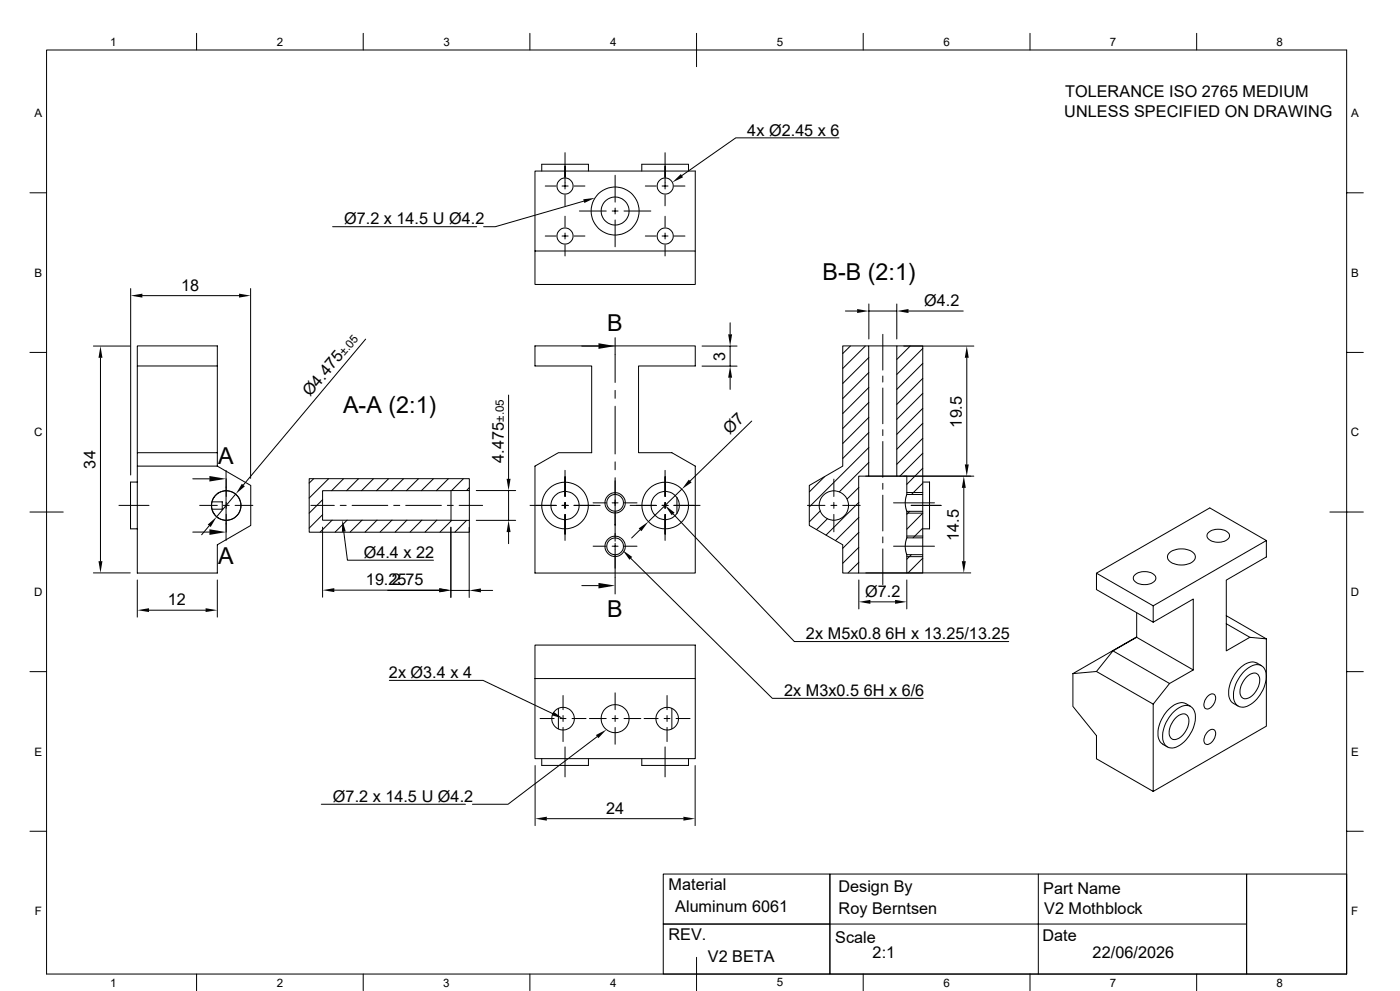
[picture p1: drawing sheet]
<svg xmlns="http://www.w3.org/2000/svg" width="420mm" height="297mm" viewBox="0 0 420 297" stroke-linecap="round" stroke-linejoin="round" font-family="sans-serif">
<g fill="none" stroke="#000" stroke-width=".3">
<path d="M14 15h390v276.9h-390zM59 10v5M109 10v5M159 10v5M209 10v10M259 10v5M309 10v5M359 10v5M9 57.8h5M162.5 51.3v-2.1h14v2.1M163.6 55.8h3.2M168.6 55.8h1.8"/>
<path d="M169.5 45.8v8.9M169.5 54.9v1.7M169.5 58.4v3.3M172.2 55.8h3.3M184.5 52.5v8.1M192.5 51.3v-2.1h14v2.1M193.6 55.8h3.2M198.6 55.8h1.8M199.5 45.8v8.9M199.5 54.9v1.7M199.5 58.4v3.3M202.2 55.8h3.3"/>
<path d="M251.7 41.3h-31l-16.1 11.3M404 57.8h5M99.8 67.9h43.2M163.6 70.7h3.2M168.6 70.7h1.8M169.5 64.8v3.3M169.5 69.8v1.8M169.5 73.4v3.3M172.2 70.7h3.3M173.8 63.2h8.1M175.1 60.3l-26.5 7.6h-3.5M183.6 63.2h1.8"/>
<path d="M184.5 62.4v1.7M184.5 65.9v8.1M187.2 63.2h8M193.6 70.7h3.2M198.6 70.7h1.8M199.5 64.8v3.3M199.5 69.8v1.8M199.5 73.4v3.3M202.2 70.7h3.3M208.6 75.2v-23.9h-48.1v23.9h48.1v10.1h-48.1v-10.1M39.2 86.5v55.9M42.7 88.6h29"/>
<path d="M75.2 86.5v56.9M219 96.7v3.5M253.6 93.2h3.5M260.6 91.1v10.5M260.6 93.2h8.4M269 91.1v10.5M272.5 93.2h16.5M9 105.6h5M28 103.7h11.1M30.1 107.2v61M41.2 109.7v-6h24v36M65.2 109.7h-24v26"/>
<path d="M109.7 101.6l-36.7 43.8M152.6 118.4v25.1M160.5 103.7h48.1v6h-17v26h9.9l7.1 4v32h-48.1v-32l7-4h10v-26h-17zM174.5 103.7h5M184.5 101.2v13.4M184.5 117v2.4M210.6 103.7h10.5M210.6 109.7h10.5M219 103.7v6M219 113.2v3.5M252.8 103.7h7.8v39h-3v29h-4.8v-8.4l-10-5.8v-12l10-5.8zM255.1 103.7l-2.3 2.3"/>
<path d="M259.6 103.7l-6.8 6.7M260.6 103.7h8.4M260.6 107.1l-7.8 7.8M260.6 111.6l-7.8 7.9M260.6 116.1l-7.8 7.9M264.8 100.2v10.7M264.8 112.7v1.8M264.8 116.3v10.7M269 103.7h7.8v44.5h-4.8v-5.5h-3zM271.1 103.7h21M273.1 103.7l-4.1 4M276.8 104.4l-7.8 7.8"/>
<path d="M276.8 108.9l-7.8 7.8M276.8 113.4l-7.8 7.8M276.8 117.9l-7.8 7.8M290 107.2v32M404 105.6h5M41.2 139.7v32h24v-8.4l10-5.8v-12l-10-5.8M65.2 135.7h-24v4h24M184.5 121.8v14.3M184.5 138.4v2.4M225.5 126.2l-18.4 17.9M260.6 120.6l-7.8 7.8M260.6 125.1l-7.8 7.8"/>
<path d="M260.6 129.6l-7.8 7.8M260.6 134.1l-17.8 17.8M260.6 138.6l-8.8 8.8M264.8 128.8v1.8M264.8 132.3v10.7M276.8 122.4l-7.8 7.8M276.8 126.9l-7.8 7.8M276.8 131.4l-7.8 7.7M276.8 135.8l-6.8 6.9M9 153.5h10M35.7 151.5h9M41.2 144.5h-2v14h2"/>
<path d="M57.8 143.5h5M57.8 159.5h5M59.9 151.5h5.3M62.7 157.6l-2.2 2.7M63.6 150.4h3.1v2.2h-3.1M64.1 149.1l-.5 1.4-.1 1.1 .1 1.1 .6 1.2M64.1 153.9h.1M64.2 149.1a4.4 4.4 0 0 1 6.5-.9 4.4 4.4 0 0 1 0 6.6 4.4 4.4 0 0 1-6.5-.9M65.4 155.2h.2M65.4 147.7h.2M67 151.5h1.7M67.8 141v21"/>
<path d="M67.9 143.5v5.3M67.9 150.6v1.8M67.9 154.2v5.3M70.5 151.5h5.4M70.7 148l-5.7 6.9M92.8 143.5h48v3.5l-44 .1v8.8l44 .1v3.5h-48zM93.3 151.5h7M94.1 143.5l-1.3 1.3M96.8 149.8l-4 4M96.8 154.3l-4 4M96.8 158v21M98.6 143.5l-5.8 5.8"/>
<path d="M99.7 155.9l-3.6 3.6M102.1 151.5h1.7M103 143.5l-3.5 3.6M103.1 159.3l1.1 8.6h25.8M104.1 155.9l-3.6 3.6M105.6 151.5h10.7M107.5 143.5l-3.5 3.6M108.6 155.9l-3.6 3.6M112 143.5l-3.5 3.6M113.1 155.9l-3.6 3.6M116.5 143.5l-3.6 3.6M117.6 155.9l-3.6 3.6"/>
<path d="M118.1 151.5h1.8M121 143.5l-3.6 3.6M121.7 151.5h10.7M122.1 155.9l-3.6 3.6M125.5 143.5l-3.6 3.6M126.6 155.9l-3.6 3.6M130 143.5l-3.6 3.6M131.1 155.9l-3.6 3.6M134.2 151.5h1.8M134.5 143.5l-3.6 3.6M135.3 158v21.1M135.3 147.1v8.8"/>
<path d="M135.5 156l-3.5 3.5M137.8 151.5h7M139 143.5l-3.5 3.5M140 156l-3.5 3.5M140.8 146.2l-.8 .8M140.8 158.1v21M140.8 147v9M142.9 147h11.8M142.9 156h11.8M152.6 147v9M152.6 159.5v3.4M159 151.5h7.8"/>
<path d="M168.6 151.5h1.8M169.5 141v7.8M169.5 150.6v1.8M169.5 154.2v7.8M172.2 151.5h7.8M177.9 150.7h4M183.6 150.7h1.8M184.5 143.2v19M187.2 150.7h3.9M189 151.5h7.8M192 158.8l-2.5 2.4M198.6 151.5h1.8"/>
<path d="M199.5 141v7.8M199.5 150.6v1.8M199.5 154.2v7.8M201.9 154l36.4 38.3h64.3M202.2 151.5h7.8M203.1 149.1v4.8M204.6 146.6l-10.1 9.7M242.2 151.5h5.3M246.1 153.1l-3.3 3.3M247.4 142.9l-4.6 4.5M248.2 155.4l-3.2 3.3M249.3 151.5h1.7"/>
<path d="M250.1 143.6v5.2M250.1 150.6v1.8M250.1 154.2v5.2M252.8 151.5h5.3M257.6 146.1l-3.5 3.5M257.6 150.6l-9.8 9.8M257.6 155.1l-6.9 6.9M257.6 159.6l-4.8 4.7M259.7 142.7h32.4M260.6 142.7h8.4M264.8 144.9v1.7M264.8 148.4v10.7"/>
<path d="M268.1 150.7h12.2M272 153.2h4.8v8h-4.8zM272 148.2l-.4 2v1.4l.4 1.6M272 153.8h4.8l-4.8 4.8M272 147.6h4.8M272.9 153.2l-.9 .9M273.3 151.5h9M273.3 151.5h9zM276.8 148.2v5M276.8 144.5h2v14h-2M276.8 140.3l-4.8 4.9M276.8 144.8l-3.3 3.4"/>
<path d="M276.8 158.3l-2.9 2.9M289.1 146.2v22M362.5 159.6a4.5 4.5 0 0 1 6.3 .6 2.24 2.24 0 0 1-2.5 2.3 3.8 3.8 0 0 1-4.2-1.6v-.7zM398.9 153.5h10.1M28 171.7h11.1M41.2 173.8v11.2M65.2 173.8v11.2M100.3 176.9h31.5M116.3 177h15.5M135.3 177h5.5M144.3 177h3.5M174.5 175.5h5"/>
<path d="M177.9 163.7h4M183.6 163.7h1.8M184.5 162.8v15.2M187.2 163.7h3.9M189.2 167.3l42.5 42h45.2M257.6 171.7h14.4M257.6 173.8v8.7M257.6 164l-4.8 4.8M257.6 168.5l-3.2 3.2M259.7 171.7h31.5M264.8 160.9v1.8M264.8 164.5v10.7"/>
<path d="M268.1 163.7h12.2M272 166.2h4.8v5.5h-4.8zM272 161.2l-.4 2v1.4l.4 1.6M272 160.7h4.8M272 166.8h4.8M272 173.8v8.7M273.4 166.2l-1.4 1.4M276.8 161.2v5M276.8 167.3l-4.4 4.4M328.9 171.8l17 9.8v4.9M340.4 172.3a4.5 4.5 0 0 1 6.3 .6 2.24 2.24 0 0 1-2.5 2.3 3.8 3.8 0 0 1-4.2-1.6v-.7zM350.6 165.9a5.7 5.7 0 0 1 7.8 .3 2.39 2.39 0 0 1-2.5 3 5.5 5.5 0 0 1-5.5-1.6l-.1-1z"/>
<path d="M379.9 162l-17-9.8-34 19.6v4.9l17 9.8 12.1-7v21.3l-17-9.8M44.7 182.9h17M160.5 193.3h48.1v10.1h-48.1zM261.1 180.4h7.4M333.9 195.1l17 9.8-5 6.1-17-9.7M341 190.9l-19.1 11v9.8l7 8.8v6.9l17 9.8v-26.2M341 183.6v7.4l-7.1 4.1-5 6.2-7 .6M345.9 181.6l34-19.6v4.9l-12 7v21.2l7-4.1M367.9 184.5l12 7-5-.5-7-4.1M377 198.7a4.6 4.6 0 0 0-5.1 1.6 9.7 9.7 0 0 0-3 9l.2 .5a4.1 4.1 0 0 0 2.3 1.8M377 198.7l1.4 .8M379.9 191.5v26.1l-34 19.6"/>
<path d="M9 201.3h5M116.8 203.9h28.1l20.9 10M160.5 203.4v24h48.1v-24M162 215.3h4.2M167.5 212.3v6.2M168 215.3h1.8M168.9 208.4v4.3M168.9 214.5v1.7M168.9 218v4.2M171.6 215.3h4.2M176.8 215.3h5.1M183.6 215.3h1.8"/>
<path d="M184.5 207.6v5.1M184.5 214.5v1.7M184.5 218v5.1M187.2 215.3h5M193.2 215.3h4.2M199.2 215.3h1.8M200.1 208.4v4.3M200.1 214.5v1.7M200.1 218v4.2M201.5 212.3v6.2M202.8 215.3h4.2M351.7 213.8a5.7 5.7 0 0 1 5-2.3 3.7 3.7 0 0 1 1.9 4.5 10.4 10.4 0 0 1-6.4 8.1 2.81 2.81 0 0 1-3.4-3.1 10.5 10.5 0 0 1 2.9-7.2z"/>
<path d="M352.7 215.1a2.45 2.45 0 0 1 3.5-.6 5.5 5.5 0 0 1-2 6.4 1.99 1.99 0 0 1-3.2-.1 5.6 5.6 0 0 1 1.7-5.7zM357.2 211.7a3.7 3.7 0 0 0-4.4-.7 10.1 10.1 0 0 0-5.2 10.5l.3 .5a4.3 4.3 0 0 0 2.3 1.9M358 200.8l-7.1 4.1M362.2 219.4a1.28 1.28 0 0 1 1.3-.8 1.28 1.28 0 0 1 1.2 .9 3.3 3.3 0 0 1-2.7 3.6 1.68 1.68 0 0 1-.6-2.5zM362.2 208.7a1.28 1.28 0 0 1 1.3-.8 1.28 1.28 0 0 1 1.2 .9 3.3 3.3 0 0 1-2.7 3.7 1.68 1.68 0 0 1-.6-2.6zM372.9 201.5a5.7 5.7 0 0 1 5.1-2.2 3.7 3.7 0 0 1 1.8 4.5 10.4 10.4 0 0 1-6.3 8.1 2.81 2.81 0 0 1-3.5-3.1 10.5 10.5 0 0 1 2.9-7.3zM374 202.9a2.45 2.45 0 0 1 3.5-.6 5.5 5.5 0 0 1-2 6.3 1.99 1.99 0 0 1-3.3-.1 5.6 5.6 0 0 1 1.8-5.6zM404 201.3h5M160.5 229.4v18M162.5 227.4v2h14v-2M169.5 223.9v8.9M179.2 220.8l-26.8 20.2h-10.7"/>
<path d="M192.5 227.4v2h14v-2M199.5 223.9v8.9M208.5 229.4v18M9 249.1h5M96.4 241h43.2M164 245.4h41M404 249.1h5M199 276.9h50v15h-50zM199 262h50v14.9h-50zM249 262h125v29.9h-125zM249 276.9h125M311.5 262v29.9"/>
<path d="M374 262h30v29.9h-30zM59 291.9v5M109 291.9v5M159 291.9v5M209 286.9v10M259 291.9v5M309 291.9v5M359 291.9v5"/>
<circle cx="169.5" cy="55.8" r="2.42"/>
<circle cx="199.6" cy="55.8" r="2.42"/>
<circle cx="169.5" cy="70.8" r="2.42"/>
<circle cx="184.5" cy="63.2" r="7.2"/>
<circle cx="184.5" cy="63.2" r="4.2"/>
<circle cx="199.6" cy="70.8" r="2.42"/>
<circle cx="67.9" cy="151.5" r="4.5"/>
<circle cx="169.5" cy="151.5" r="7"/>
<circle cx="169.5" cy="151.5" r="4.2"/>
<circle cx="184.5" cy="150.7" r="3"/>
<circle cx="184.5" cy="150.7" r="2.51"/>
<circle cx="199.6" cy="151.5" r="7"/>
<circle cx="199.6" cy="151.5" r="4.2"/>
<circle cx="250.1" cy="151.5" r="4.4"/>
<circle cx="184.5" cy="163.7" r="3"/>
<circle cx="184.5" cy="163.8" r="2.51"/>
<circle cx="168.9" cy="215.4" r="3.4"/>
<circle cx="184.5" cy="215.4" r="4.2"/>
<circle cx="200.2" cy="215.4" r="3.4"/>
</g>
<g fill="#000">
<path d="M175 59.7l3.5-.4-3.2 1.5zM201.7 54.7l2.6-2.5 .6 .9zM39.2 88.6l3.5-.6v1.2zM71.7 88l3.5 .6-3.5 .6zM257.1 92.6l3.5 .6-3.5 .6zM269 93.2l3.5-.6v1.2zM30.1 103.7l.6 3.5h-1.2zM179.5 102.9l5 .8-5 .9zM219 109.7l.6 3.5h-1.2zM218.4 100.2h1.2l-.6 3.5zM290 103.7l.6 3.5h-1.2zM289.4 139.2h1.2l-.6 3.5z"/>
<path d="M62.3 157.2l2.7-2.3-1.8 3zM62.8 142.7l5 .8-5 .8zM62.8 158.6l5 .9-5 .8zM72.6 145l.8 .8-2.7 2.2zM102.7 155.9l1 3.4-1.1 .1zM152.6 156l.6 3.5h-1.2zM152 143.5h1.2l-.6 3.5zM191.6 158.4l2.9-2.1-2.1 2.9zM199.5 151.5l2.9 2.1-.9 .8zM206.6 143.8l.9 .8-2.9 2zM289.1 142.7l.6 3.5h-1.2zM29.5 168.2h1.2l-.6 3.5z"/>
<path d="M96.8 176.9l3.5-.6v1.2zM131.8 176.3l3.5 .6-3.5 .6zM131.8 176.4l3.5 .6-3.5 .5zM140.8 177l3.5-.6v1.1zM179.5 174.7l5 .8-5 .9zM186.8 164.9l2.9 2-.9 .9zM257.6 180.4l3.5-.6v1.2zM268.5 179.8l3.5 .6-3.5 .6zM288.5 168.2h1.2l-.6 3.5zM41.2 182.9l3.5-.6v1.1zM61.7 182.3l3.5 .6-3.5 .5zM166 213.3l2.9 2-3.4-.9z"/>
<path d="M178.8 220.3l3.1-1.6-2.4 2.5zM160.5 245.4l3.5-.6v1.2zM205 244.8l3.5 .6-3.5 .6z"/>
</g>
<g font-size="7">
<text x="246.7" y="84">B-B (2:1)</text>
<text x="182.1" y="99.2">B</text>
<text x="102.9" y="123.8">A-A (2:1)</text>
<text x="65.5" y="139">A</text>
<text x="65.5" y="169">A</text>
<text x="182.1" y="185">B</text>
</g>
<g font-size="4.9">
<text x="319.5" y="29.2">TOLERANCE ISO 2765 MEDIUM</text>
<text x="319.3" y="35.1">UNLESS SPECIFIED ON DRAWING</text>
<text x="224.2" y="40.6">4x Ø2.45 x 6</text>
<text x="103.2" y="67.2">Ø7.2 x 14.5 U Ø4.2</text>
<text x="54.3" y="87.2">18</text>
<text x="277.2" y="91.7">Ø4.2</text>
<text x="217.5" y="108.1" transform="rotate(-90 217.5 108.1)">3</text>
<text x="93" y="119.1" transform="rotate(-50 93 119.1)">Ø4.475</text>
<text x="218.9" y="130.5" transform="rotate(-44 218.9 130.5)">Ø7</text>
<text x="288.6" y="128.1" transform="rotate(-90 288.6 128.1)">19.5</text>
<text x="28.7" y="140.4" transform="rotate(-90 28.7 140.4)">34</text>
<text x="151.1" y="138.7" transform="rotate(-90 151.1 138.7)">4.475</text>
<text x="109.1" y="167.2">Ø4.4 x 22</text>
<text x="287.7" y="162.1" transform="rotate(-90 287.7 162.1)">14.5</text>
<text x="109.7" y="175.4">19.25</text>
<text x="117.6" y="175.5">2.75</text>
<text x="259.5" y="178.9">Ø7.2</text>
<text x="50.3" y="181.4">12</text>
<text x="241.8" y="191.6">2x M5x0.8 6H x 13.25/13.25</text>
<text x="116.6" y="203.2">2x Ø3.4 x 4</text>
<text x="235.2" y="208.6">2x M3x0.5 6H x 6/6</text>
<text x="99.9" y="240.3">Ø7.2 x 14.5 U Ø4.2</text>
<text x="181.9" y="244">24</text>
<text x="200.5" y="266.7">Material</text>
<text x="251.5" y="267.2">Design By</text>
<text x="312.9" y="267.9">Part Name</text>
<text x="202.5" y="273.3">Aluminum 6061</text>
<text x="251.5" y="273.8">Roy Berntsen</text>
<text x="313.2" y="273.8">V2 Mothblock</text>
<text x="200.5" y="281.8">REV.</text>
<text x="312.7" y="282">Date</text>
<text x="250.5" y="282.7">Scale</text>
<text x="261.8" y="287.2">2:1</text>
<text x="327.8" y="287.2">22/06/2026</text>
<text x="212.3" y="288.4">V2 BETA</text>
</g>
<g font-size="3.5">
<text x="33" y="13.7">1</text>
<text x="83" y="13.7">2</text>
<text x="133" y="13.7">3</text>
<text x="183" y="13.7">4</text>
<text x="233" y="13.7">5</text>
<text x="283" y="13.7">6</text>
<text x="333" y="13.7">7</text>
<text x="383" y="13.7">8</text>
<text x="10.3" y="35.1">A</text>
<text x="405.3" y="35.1">A</text>
<text x="10.3" y="83">B</text>
<text x="405.3" y="83">B</text>
<text x="103.3" y="106.8" transform="rotate(-50 103.3 106.8)">±.05</text>
<text x="10.2" y="130.8">C</text>
<text x="151.1" y="126.4" transform="rotate(-90 151.1 126.4)">±.05</text>
<text x="405.2" y="130.8">C</text>
<text x="10.2" y="178.6">D</text>
<text x="405.2" y="178.6">D</text>
<text x="10.3" y="226.4">E</text>
<text x="405.3" y="226.4">E</text>
<text x="10.4" y="274.3">F</text>
<text x="405.4" y="274.3">F</text>
<text x="33" y="295.7">1</text>
<text x="83" y="295.7">2</text>
<text x="133" y="295.7">3</text>
<text x="183" y="295.7">4</text>
<text x="233" y="295.7">5</text>
<text x="283" y="295.7">6</text>
<text x="333" y="295.7">7</text>
<text x="383" y="295.7">8</text>
</g>
</svg>
